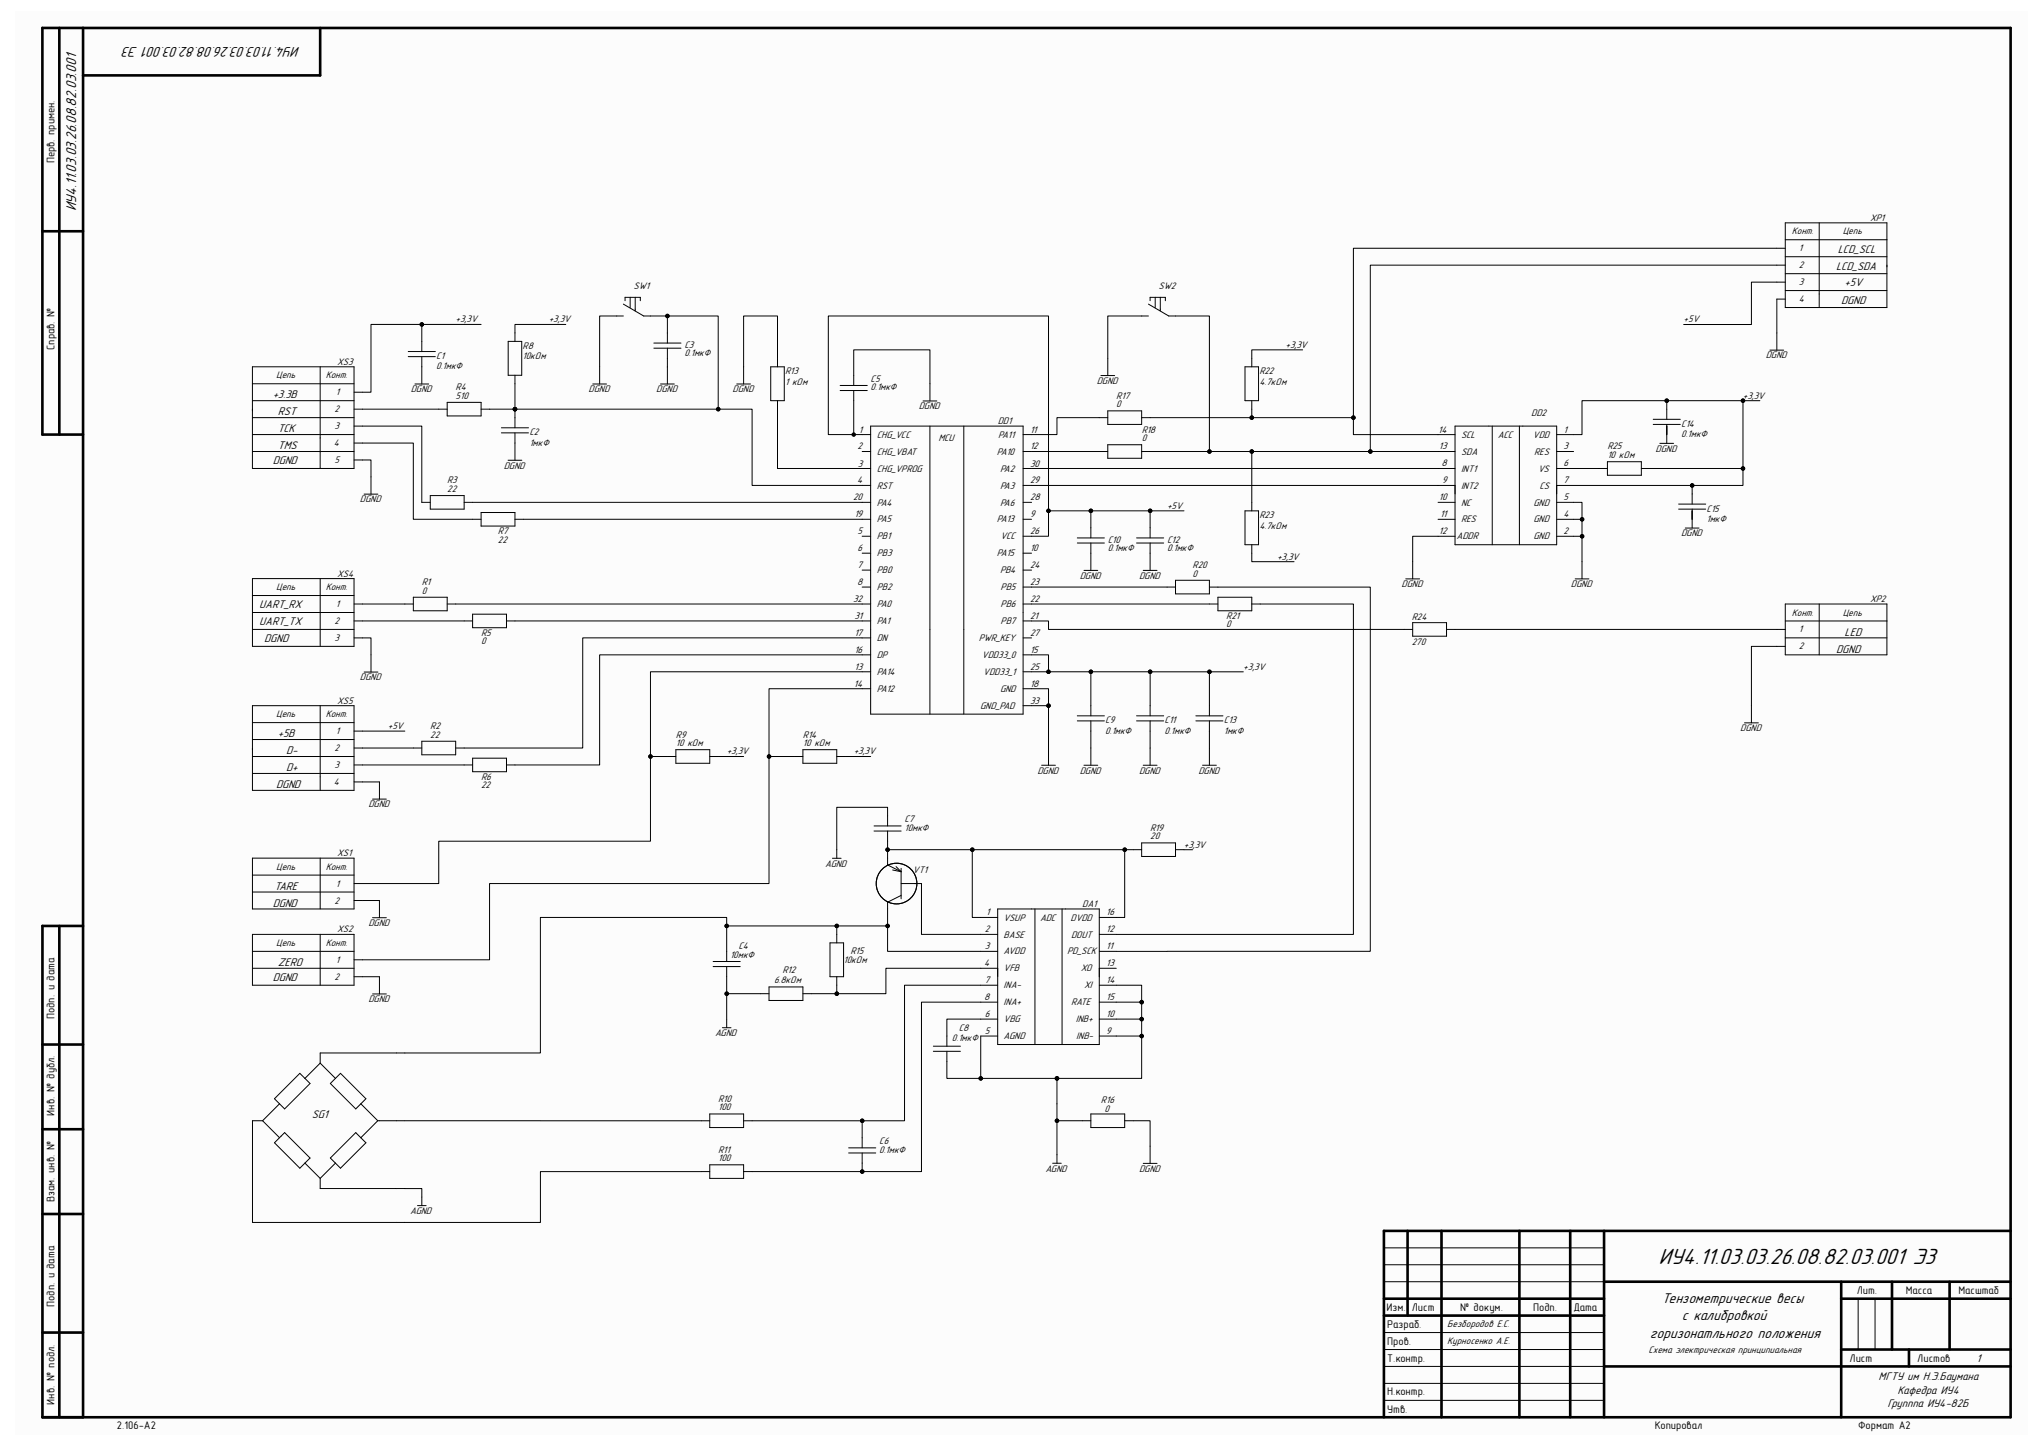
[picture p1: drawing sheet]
<svg xmlns="http://www.w3.org/2000/svg" width="594mm" height="420mm" viewBox="0 0 594 420" stroke-linecap="round" stroke-linejoin="round" font-family="sans-serif">
<path d="M4.4 3.2h585.1v413.7h-585.1z" fill-rule="evenodd" fill="#fcfcfc"/>
<g fill="none" stroke="#000" stroke-width=".76">
<path d="M17.3 8.1v118.2M24.2 8.1v403.8M93.1 8.1v13.8h-69M12.3 67.2h11.8M24.1 126.3h-11.8v-118.2h572.3v403.8h-572.3v-142.8h11.9M17.3 269.1v142.8M12.3 303.6h11.9M12.3 328.2h11.9M12.3 352.8h11.9M409.2 357.8v24.6M419.1 357.8v54.1M441.7 357.8v54.1"/>
<path d="M456.5 357.8v54.1M466.4 357.8v54.1M584.6 357.8h-182.2v54.1M402.4 377.5h64M466.4 372.5h118.2M535.3 377.5h49.3M535.3 372.5v39.4M550.1 372.5v19.7M566.8 372.5v19.7M12.3 387.3h11.9M402.4 382.4h64M466.4 397.2h118.2"/>
<path d="M535.3 392.2h49.3M555 392.2v5"/>
</g>
<g fill="none" stroke="#000" stroke-width=".29">
<path d="M519 72.2h-125.5v54.1h29.5M519 77.1h-120.6v54.1h24.6M519 69.7h29.6M519 64.8h29.6v24.6h-29.6zM519 74.6h29.6M519 79.5h29.6M528.9 64.8v24.6M122.6 94.3v7.9M139.9 94.3h-32v19.7h-5M147.7 99.2h4v9.9h-4zM164.5 94.3h-14.8v4.9M181.2 91.8h-6.9v19.8"/>
<path d="M181.2 88.4l5.9 3.4h6.9M181.7 87.4v-1h4.5v1M183.2 86.4v3M184.7 86.4v4M190.1 99.7h7.9M194 99.7v-7.9h14.8v27.1M333.9 91.8h-11.8v17.4M333.9 88.4l5.9 3.4h11.8v39.4M334.4 87.4v-1h4.4v1M335.9 86.4v3M337.3 86.4v4M519 82h-9.8v12.3h-19.7"/>
<path d="M519 86.9h-2.4v14.9M519 84.5h29.6M73.4 106.6h29.5v29.6h-29.5zM73.4 116.5h29.5M73.4 111.5h29.5M93.1 106.6v29.6M102.9 118.9h27.1M118.7 102.2h7.9M118.7 103.7h7.9M120.6 111.6h4M122.6 103.7v7.9M130 117h9.9v3.9h-9.9z"/>
<path d="M139.9 118.9h78.8v22.2h34.4M149.7 109.1v15.2M172.3 111.6h4M190.1 101.2h7.9M192 111.6h4M194 101.2v10.4M214.2 111.6h4M224.1 106.6h3.9v9.9h-3.9zM226 116.5v19.7h27.1M226 106.6v-14.8h-9.8v19.8M244.3 113.5h7.8M244.3 112h7.8"/>
<path d="M248.2 112v-10.3h22.2v14.8M248.2 113.5v12.8M268.4 116.5h4M320.1 109.2h4M322.1 119.4h9.8v4h-9.8zM362 106.6h3.9v9.9h-3.9zM363.9 116.5v4.9h-29.5M378.7 101.7h-14.8v4.9M484.6 116.5v5.4M506.8 116.5v24.6h-54.2M511.7 116.5h-51.7v9.8h-7.4M514.6 101.8h4"/>
<path d="M73.4 126.3h29.5M73.4 131.2h29.5M73.4 121.4h29.5M102.9 123.8h19.7v22.2h2.5M102.9 133.7h5v9.9M102.9 128.8h17.3v22.1h19.7M145.8 125.8h7.9M145.8 124.3h7.9M147.7 133.8h4M149.7 125.8v8M250.7 131.2h2.4M253.1 126.3h-12.3v-34.5h64v64.1h-7.3"/>
<path d="M253.1 123.8h44.4v83.8h-44.4zM270.4 123.8v83.8M280.2 123.8v83.8M297.5 131.2h24.6M297.5 136.2h125.5M322.1 121.4h-14.8v4.9h-9.8M322.1 129.3h9.8v3.9h-9.8zM331.9 131.2h2.5M331.9 121.4h2.5M334.4 131.2h29.5v17.3M363.9 131.2h34.5M363.9 121.4h29.6"/>
<path d="M423 123.8h29.6v34.5h-29.6zM433.9 123.8v34.5M441.7 123.8v34.5M452.6 131.2h4.9M452.6 136.2h14.7M467.3 134.2h9.9v3.9h-9.9zM477.2 136.2h29.6M480.7 123.4h7.8M480.7 121.9h7.8M482.6 128.9h4M484.6 123.4v5.5M105.9 143.6h4"/>
<path d="M125.1 144h9.8v4h-9.8zM134.9 146h118.2M139.9 149h9.8v3.9h-9.8zM149.7 150.9h103.4M250.7 155.9h2.4M297.5 141.1h125.5M297.5 150.9h2.4M297.5 146h2.4M304.8 148.5h39.4M313.2 157.8h7.9M313.2 156.3h7.9M317.2 148.5v7.8"/>
<path d="M317.2 157.8v8M330.4 157.8h7.9M330.4 156.3h7.9M334.4 148.5v7.8M334.4 157.8v8M362 148.5h3.9v9.8h-3.9zM363.9 158.3v5h12.3M418.1 146h4.9M418.1 150.9h4.9M423 155.9h-12.3v12.4M452.6 146h7.4v9.9h-7.4M452.6 150.9h7.4"/>
<path d="M460 155.9v12.4M488 148h7.9M488 146.5h7.9M490 153.5h4M492 141.1v5.4M492 148v5.5M73.4 168.2h29.5v19.7h-29.5zM73.4 173.1h29.5M73.4 178h29.5M93.1 168.2v19.7M102.9 175.6h17.3M120.2 173.6h9.8v3.9h-9.8z"/>
<path d="M130 175.6h123.1M137.4 178.5h9.9v3.9h-9.9zM250.7 165.7h2.4M250.7 160.8h2.4M250.7 170.6h2.4M297.5 175.6h56.6M297.5 170.6h44.3M297.5 165.7h2.4M297.5 160.8h2.4M315.2 165.8h4M332.4 165.8h4M341.8 168.7h9.8v3.9h-9.8z"/>
<path d="M351.6 170.6h46.8v105.9h-78.8M354.1 173.6h9.8v3.9h-9.8zM363.9 175.6h29.6v96h-69M408.7 168.3h4M458 168.3h4M519 175.6h29.6v14.7h-29.6zM528.9 175.6v14.7M73.4 182.9h29.5M102.9 185.4h5v9.9M102.9 180.5h34.5M105.9 195.3h4M147.3 180.5h105.8"/>
<path d="M253.1 185.4h-83.7v32h-36.9M253.1 190.3h-78.8v32h-27M253.1 195.3h-64v24.6h7.4M297.5 180.5h7.3v2.4h105.9M297.5 190.3h7.3v5M297.5 195.3h36.9M297.5 185.4h2.4M317.2 195.3v12.8M351.6 195.3h-17.2v9.8M361.5 195.3h-9.9v12.8M410.7 181h9.9v3.9h-9.9zM420.6 182.9h98.4"/>
<path d="M519 187.9h-9.8v22.2M519 185.4h29.6M519 180.5h29.6M73.4 205.1h29.5v24.6h-29.5zM73.4 219.9h29.5M73.4 210h29.5M73.4 214.9h29.5M93.1 205.1v24.6M102.9 217.4h19.7M102.9 212.5h14.8M122.6 215.4h9.9v4h-9.9zM189.1 219.9v24.6h-61.5v12.3h-24.7"/>
<path d="M196.5 217.9h9.9v3.9h-9.9zM206.4 219.9h9.8M223.6 219.9h9.8M233.4 217.9h9.9v3.9h-9.9zM243.3 219.9h9.8M253.1 200.2h-29.5v56.6h-81.3v22.2h-39.4M297.5 200.2h7.3v4.9h-7.3M304.8 205.1v17.3M313.2 209.5h7.9M313.2 208.1h7.9M317.2 209.5v12.9M330.4 209.5h7.9"/>
<path d="M330.4 208.1h7.9M334.4 205.1v3M334.4 209.5v12.9M347.7 209.5h7.9M347.7 208.1h7.9M351.6 209.5v12.9M507.2 210.1h4M73.4 224.8h29.5M102.9 227.3h7.4v5M102.9 222.3h34.5M108.3 232.3h4M137.4 220.4h9.9v3.9h-9.9z"/>
<path d="M302.8 222.4h4M315.2 222.4h4M332.4 222.4h4M349.6 222.4h4M73.4 249.4h29.5v14.8h-29.5zM73.4 254.3h29.5M73.4 259.3h29.5M93.1 249.4v14.8M242 249.5h2.5M254.1 240.1h7.9M254.1 241.5h7.9M258.1 240.1v-5.5h-14.8v14.9"/>
<path d="M258.1 247h68.9M258.1 241.5v9.9l3.9 2M259.5 252.9l2.5 .5M260.5 251.9l1.5 1.5M262 256.8h5.9v14.8h22.2M262 252.4v8.8M282.7 247v19.7h7.4M331.9 247h-4.9v19.7h-7.4M331.9 245h9.9v3.9h-9.9zM341.8 247h4.9M73.4 271.6h29.5v14.8h-29.5zM73.4 276.5h29.5"/>
<path d="M93.1 271.6v14.8M102.9 261.7h7.4v5M108.3 266.7h4M207.3 279.5h7.9M211.3 269.1v10.4M241.3 274h4v9.9h-4zM243.3 269.1v4.9M258.1 269.1v7.4h32M262 260.3l-3.9 1.9v6.9h-46.8v-2.4h-54.2v39.3h-64v3M290.1 264.2h29.5v39.4h-29.5zM300.9 264.2v39.4M308.8 264.2v39.4"/>
<path d="M319.6 271.6h4.9M73.4 281.4h29.5M102.9 283.9h7.4v5M108.3 288.9h4M207.3 280.9h7.9M210 298.7h2.5M211.3 280.9v7.9M223.6 288.8h-12.3v9.9M223.6 286.9h9.8v3.9h-9.8zM243.3 283.9v4.9M290.1 296.2h-14.8v7.9M290.1 291.3h-22.2v49.2h-17.2"/>
<path d="M290.1 286.4h-27.1v39.4h-46.8M290.1 281.4h-32.5v7.4h-24.2M319.6 286.4h12.3v27h-24.6M319.6 281.4h4.9M319.6 296.2h12.3M319.6 291.3h12.3M87.2 312l2.9 2.9-7.3 7.4-3-2.9zM93.1 309l-4.4 4.4M93.1 309l4.4 4.4M99 312l7.4 7.4-3 2.9-7.4-7.4zM271.4 305.6h7.8M271.4 304.1h7.8"/>
<path d="M275.3 305.6v7.8h32M290.1 301.1h-5v12.3M307.3 313.4v24.7M319.6 301.1h12.3M76.3 325.7l-2.9 .1v29.5h83.7v-14.8h49.3M76.3 325.7l5 5M81.3 320.8l-5 4.9M82.8 329.2l7.3 7.4-2.9 2.9-7.4-7.4zM88.7 338.1l4.4 4.4M97.5 338.1l-4.4 4.4M103.4 329.2l3 2.9-7.4 7.4-3-2.9zM104.9 320.8l4.9 4.9"/>
<path d="M109.8 325.7l96.6 .1M109.8 325.7l-4.9 5M206.4 323.8h9.8v3.9h-9.8zM206.4 338.6h9.8v3.9h-9.8zM246.7 335.1h7.9M246.7 333.6h7.9M250.7 335.1v5.4h-34.5M250.7 325.8v7.8M306 338.1h2.5M307.3 325.7h9.9M317.2 323.8h9.8v3.9h-9.8zM327 325.7h7.4v12.4"/>
<path d="M332.4 338.1h4M93.1 342.5v3h29.5v4.9M121.4 350.4h2.5M402.4 372.5h64M402.4 367.6h64M402.4 362.7h64M540.2 377.5v14.7M545.1 377.5v14.7M402.4 397.2h64M402.4 392.2h64M402.4 387.3h64M402.4 407h64"/>
<path d="M402.4 402.1h64"/>
<circle cx="122.6" cy="94.3" r=".5"/>
<circle cx="194" cy="91.8" r=".5"/>
<circle cx="149.7" cy="118.9" r=".5"/>
<circle cx="208.8" cy="118.9" r=".5"/>
<circle cx="484.6" cy="116.5" r=".5"/>
<circle cx="506.7" cy="116.5" r=".5"/>
<circle cx="248.2" cy="126.3" r=".5"/>
<circle cx="351.6" cy="131.2" r=".5"/>
<circle cx="363.9" cy="121.4" r=".5"/>
<circle cx="363.9" cy="131.2" r=".5"/>
<circle cx="393.5" cy="121.4" r=".5"/>
<circle cx="398.4" cy="131.2" r=".5"/>
<circle cx="506.7" cy="136.2" r=".5"/>
<circle cx="304.8" cy="148.5" r=".5"/>
<circle cx="317.2" cy="148.5" r=".5"/>
<circle cx="334.4" cy="148.5" r=".5"/>
<circle cx="460" cy="150.9" r=".5"/>
<circle cx="460" cy="155.9" r=".5"/>
<circle cx="492" cy="141.1" r=".5"/>
<circle cx="304.8" cy="195.3" r=".5"/>
<circle cx="317.2" cy="195.3" r=".5"/>
<circle cx="334.4" cy="195.3" r=".5"/>
<circle cx="351.6" cy="195.3" r=".5"/>
<circle cx="189.1" cy="219.9" r=".5"/>
<circle cx="223.6" cy="219.9" r=".5"/>
<circle cx="304.8" cy="205.1" r=".5"/>
<circle cx="258.1" cy="247" r=".5"/>
<circle cx="260.7" cy="256.8" r="5.9"/>
<circle cx="282.7" cy="247" r=".5"/>
<circle cx="327" cy="247" r=".5"/>
<circle cx="211.3" cy="269.1" r=".5"/>
<circle cx="243.3" cy="269.1" r=".5"/>
<circle cx="258.1" cy="269.1" r=".5"/>
<circle cx="211.3" cy="288.8" r=".5"/>
<circle cx="243.3" cy="288.8" r=".5"/>
<circle cx="331.9" cy="291.3" r=".5"/>
<circle cx="331.9" cy="296.2" r=".5"/>
<circle cx="285.1" cy="313.4" r=".5"/>
<circle cx="307.3" cy="313.4" r=".5"/>
<circle cx="331.9" cy="301.1" r=".5"/>
<circle cx="250.7" cy="325.8" r=".5"/>
<circle cx="307.3" cy="325.7" r=".5"/>
<circle cx="250.7" cy="340.5" r=".5"/>
</g>
<g fill="#000">
<circle cx="122.6" cy="94.3" r=".5"/>
<circle cx="194" cy="91.8" r=".5"/>
<circle cx="149.7" cy="118.9" r=".5"/>
<circle cx="208.8" cy="118.9" r=".5"/>
<circle cx="484.6" cy="116.5" r=".5"/>
<circle cx="506.7" cy="116.5" r=".5"/>
<circle cx="248.2" cy="126.3" r=".5"/>
<circle cx="351.6" cy="131.2" r=".5"/>
<circle cx="363.9" cy="121.4" r=".5"/>
<circle cx="363.9" cy="131.2" r=".5"/>
<circle cx="393.5" cy="121.4" r=".5"/>
<circle cx="398.4" cy="131.2" r=".5"/>
<circle cx="506.7" cy="136.2" r=".5"/>
<circle cx="304.8" cy="148.5" r=".5"/>
<circle cx="317.2" cy="148.5" r=".5"/>
<circle cx="334.4" cy="148.5" r=".5"/>
<circle cx="460" cy="150.9" r=".5"/>
<circle cx="460" cy="155.9" r=".5"/>
<circle cx="492" cy="141.1" r=".5"/>
<circle cx="304.8" cy="195.3" r=".5"/>
<circle cx="317.2" cy="195.3" r=".5"/>
<circle cx="334.4" cy="195.3" r=".5"/>
<circle cx="351.6" cy="195.3" r=".5"/>
<circle cx="189.1" cy="219.9" r=".5"/>
<circle cx="223.6" cy="219.9" r=".5"/>
<circle cx="304.8" cy="205.1" r=".5"/>
<circle cx="258.1" cy="247" r=".5"/>
<circle cx="282.7" cy="247" r=".5"/>
<circle cx="327" cy="247" r=".5"/>
<circle cx="211.3" cy="269.1" r=".5"/>
<circle cx="243.3" cy="269.1" r=".5"/>
<circle cx="258.1" cy="269.1" r=".5"/>
<circle cx="211.3" cy="288.8" r=".5"/>
<circle cx="243.3" cy="288.8" r=".5"/>
<circle cx="331.9" cy="291.3" r=".5"/>
<circle cx="331.9" cy="296.2" r=".5"/>
<circle cx="285.1" cy="313.4" r=".5"/>
<circle cx="307.3" cy="313.4" r=".5"/>
<circle cx="331.9" cy="301.1" r=".5"/>
<circle cx="250.7" cy="325.8" r=".5"/>
<circle cx="307.3" cy="325.7" r=".5"/>
<circle cx="250.7" cy="340.5" r=".5"/>
</g>
<text font-size="6.8" x="482.2" y="367.3">ИУ4.11.03.03.26.08.82.03.001 Э3</text>
<g font-size="4.3">
<text x="87.3" y="13.6" transform="rotate(-180 87.3 13.6)">ИУ4.11.03.03.26.08.82.03.001 Э3</text>
<text x="22.1" y="61.4" transform="rotate(-90 22.1 61.4)">ИУ4.11.03.03.26.08.82.03.001</text>
<text x="483.2" y="378.8">Тензометрические весы</text>
<text x="488.9" y="383.8">с калибровкой</text>
<text x="479.6" y="388.9">горизонатльного положения</text>
</g>
<g font-size="3.4">
<text x="534.3" y="73.4">LCD_SCL</text>
<text x="533.8" y="78.4">LCD_SDA</text>
<text x="536.3" y="83.3">+5V</text>
<text x="535.3" y="88.2">DGND</text>
<text x="79.3" y="115.8">+3.3В</text>
<text x="80.8" y="125.6">TCK</text>
<text x="80.8" y="120.7">RST</text>
<text x="80.8" y="130.6">TMS</text>
<text x="79.3" y="135">DGND</text>
<text x="75.4" y="176.8">UART_RX</text>
<text x="75.4" y="181.8">UART_TX</text>
<text x="536.3" y="184.7">LED</text>
<text x="76.8" y="186.7">DGND</text>
<text x="533.8" y="189.7">DGND</text>
<text x="80.8" y="214.2">+5В</text>
<text x="83.2" y="219.2">D-</text>
<text x="83.2" y="224.1">D+</text>
<text x="80.3" y="229">DGND</text>
<text x="79.3" y="263.5">DGND</text>
<text x="79.8" y="258.6">TARE</text>
<text x="80.8" y="280.8">ZERO</text>
<text x="79.3" y="285.2">DGND</text>
<text x="90.6" y="325.1">SG1</text>
<text x="574.7" y="395.8">1</text>
<text x="546.2" y="401.2">МГТУ им Н.Э.Баумана</text>
<text x="551.7" y="405.1">Кафедра ИУ4</text>
<text x="548.7" y="409.1">Групппа ИУ4-82Б</text>
</g>
<g font-size="3.2">
<text x="15.9" y="47.5" transform="rotate(-90 15.9 47.5)">Перв. примен.</text>
<text x="15.9" y="101.7" transform="rotate(-90 15.9 101.7)">Справ. №</text>
<text x="15.9" y="296.2" transform="rotate(-90 15.9 296.2)">Подп. и дата</text>
<text x="15.9" y="324.3" transform="rotate(-90 15.9 324.3)">Инв. № дубл.</text>
<text x="15.9" y="349.4" transform="rotate(-90 15.9 349.4)">Взам. инв. №</text>
<text x="539.8" y="376">Лит.</text>
<text x="554.1" y="376">Масса</text>
<text x="569.4" y="376">Масштаб</text>
<text x="15.9" y="379.9" transform="rotate(-90 15.9 379.9)">Подп. и дата</text>
<text x="403.1" y="381">Изм.</text>
<text x="410.5" y="381">Лист</text>
<text x="424.5" y="381">№ докум.</text>
<text x="445.7" y="381">Подп.</text>
<text x="457.5" y="381">Дата</text>
<text x="403.3" y="385.9">Разраб.</text>
<text x="403.3" y="390.8">Пров.</text>
<text x="403.3" y="395.8">Т.контр.</text>
<text x="537.8" y="395.8">Лист</text>
<text x="557.4" y="395.8">Листов</text>
<text x="403.3" y="405.6">Н.контр.</text>
<text x="15.9" y="408.3" transform="rotate(-90 15.9 408.3)">Инв. № подл.</text>
<text x="403.3" y="410.5">Утв.</text>
<text x="34" y="415.5">2.106-A2</text>
<text x="481.1" y="415.5">Копировал</text>
<text x="540.2" y="415.5">Формат А2</text>
</g>
<g font-size="2.9">
<text x="543.7" y="64.2">XP1</text>
<text x="521" y="68.1">Конт.</text>
<text x="535.8" y="68.1">Цепь</text>
<text x="523" y="73">1</text>
<text x="523" y="78">2</text>
<text x="184.2" y="83.9">SW1</text>
<text x="336.8" y="83.9">SW2</text>
<text x="523" y="82.9">3</text>
<text x="523" y="87.8">4</text>
<text x="132.5" y="93.7">+3,3V</text>
<text x="159.6" y="93.7">+3,3V</text>
<text x="489.5" y="93.7">+5V</text>
<text x="151.9" y="101.4">R8</text>
<text x="199" y="101.1">C3</text>
<text x="373.8" y="101.1">+3,3V</text>
<text x="98" y="106">XS3</text>
<text x="126.8" y="104.4">C1</text>
<text x="126.8" y="107.4">0.1мкФ</text>
<text x="151.9" y="104.4">10кОм</text>
<text x="199" y="103.5">0.1мкФ</text>
<text x="513.4" y="104.2">DGND</text>
<text x="80.3" y="110">Цепь</text>
<text x="94.7" y="110">Конт.</text>
<text x="132.5" y="113.4">R4</text>
<text x="228.3" y="108.8">R13</text>
<text x="228.3" y="111.8">1 кОм</text>
<text x="253.1" y="111">C5</text>
<text x="253.1" y="113.4">0.1мкФ</text>
<text x="318.9" y="111.5">DGND</text>
<text x="366.1" y="108.8">R22</text>
<text x="366.1" y="111.8">4.7кОм</text>
<text x="97.2" y="119.8">2</text>
<text x="97.6" y="114.9">1</text>
<text x="119.4" y="114">DGND</text>
<text x="132.5" y="115.9">510</text>
<text x="171.1" y="114">DGND</text>
<text x="190.8" y="114">DGND</text>
<text x="213" y="114">DGND</text>
<text x="267.1" y="119">DGND</text>
<text x="324.5" y="115.9">R17</text>
<text x="324.5" y="118.3">0</text>
<text x="506.7" y="115.9">+3,3V</text>
<text x="97.2" y="124.8">3</text>
<text x="249.7" y="125.7">1</text>
<text x="290.1" y="123.3">DD1</text>
<text x="299.5" y="125.7">11</text>
<text x="331.9" y="125.7">R18</text>
<text x="418.1" y="125.7">14</text>
<text x="445.2" y="120.8">DD2</text>
<text x="454.6" y="125.7">1</text>
<text x="488.8" y="124">C14</text>
<text x="97" y="129.7">4</text>
<text x="153.9" y="126.5">C2</text>
<text x="153.9" y="129.5">1мкФ</text>
<text x="249.3" y="130.6">2</text>
<text x="254.9" y="127.2">CHG_VCC</text>
<text x="272.8" y="128.2">MCU</text>
<text x="290.2" y="127.2">PA11</text>
<text x="299.5" y="130.6">12</text>
<text x="331.9" y="128.2">0</text>
<text x="418.3" y="130.6">13</text>
<text x="424.8" y="127.2">SCL</text>
<text x="435.5" y="127.2">ACC</text>
<text x="445.7" y="127.2">VDD</text>
<text x="454.6" y="130.6">3</text>
<text x="467.3" y="130.6">R25</text>
<text x="481.3" y="131.3">DGND</text>
<text x="488.8" y="127">0.1мкФ</text>
<text x="97.2" y="134.6">5</text>
<text x="146.5" y="136.2">DGND</text>
<text x="249.4" y="135.6">3</text>
<text x="254.9" y="132.2">CHG_VBAT</text>
<text x="254.9" y="137.1">CHG_VPROG</text>
<text x="289.8" y="132.2">PA10</text>
<text x="290.7" y="137.1">PA2</text>
<text x="299.5" y="135.6">30</text>
<text x="419.1" y="135.6">8</text>
<text x="424.8" y="137.1">INT1</text>
<text x="424.8" y="132.2">SDA</text>
<text x="446" y="132.2">RES</text>
<text x="447.2" y="137.1">VS</text>
<text x="454.6" y="135.6">6</text>
<text x="467.3" y="133.1">10 кОм</text>
<text x="130" y="140.5">R3</text>
<text x="130" y="143">22</text>
<text x="249.2" y="140.5">4</text>
<text x="254.9" y="142">RST</text>
<text x="290.7" y="142">PA3</text>
<text x="299.5" y="140.5">29</text>
<text x="419.3" y="140.5">9</text>
<text x="424.8" y="142">INT2</text>
<text x="447.5" y="142">CS</text>
<text x="454.6" y="140.5">7</text>
<text x="104.6" y="146">DGND</text>
<text x="248" y="145.4">20</text>
<text x="254.9" y="146.9">PA4</text>
<text x="290.7" y="146.9">PA6</text>
<text x="299.5" y="145.4">28</text>
<text x="339.3" y="147.9">+5V</text>
<text x="418.3" y="145.4">10</text>
<text x="424.8" y="146.9">NC</text>
<text x="445.9" y="146.9">GND</text>
<text x="454.6" y="145.4">5</text>
<text x="496.1" y="148.7">C15</text>
<text x="144.8" y="155.3">R7</text>
<text x="248.4" y="150.3">19</text>
<text x="249.3" y="155.3">5</text>
<text x="254.9" y="151.8">PA5</text>
<text x="289.8" y="151.8">PA13</text>
<text x="299.5" y="150.3">9</text>
<text x="299.5" y="155.3">26</text>
<text x="366.1" y="150.6">R23</text>
<text x="366.1" y="153.6">4.7кОм</text>
<text x="418.3" y="155.3">12</text>
<text x="418.7" y="150.3">11</text>
<text x="424.8" y="151.8">RES</text>
<text x="445.9" y="151.8">GND</text>
<text x="454.6" y="155.3">2</text>
<text x="454.6" y="150.3">4</text>
<text x="488.7" y="155.9">DGND</text>
<text x="496.1" y="151.7">1мкФ</text>
<text x="144.8" y="157.7">22</text>
<text x="249.3" y="160.2">6</text>
<text x="254.9" y="156.8">PB1</text>
<text x="254.9" y="161.7">PB3</text>
<text x="289.8" y="161.7">PA15</text>
<text x="290.9" y="156.8">VCC</text>
<text x="299.5" y="160.2">10</text>
<text x="322.1" y="157.7">C10</text>
<text x="322.1" y="160.2">0.1мкФ</text>
<text x="339.3" y="157.7">C12</text>
<text x="339.3" y="160.2">0.1мкФ</text>
<text x="423.5" y="156.8">ADDR</text>
<text x="445.9" y="156.8">GND</text>
<text x="98" y="167.6">XS4</text>
<text x="249.3" y="165.1">7</text>
<text x="254.9" y="166.6">PB0</text>
<text x="290.7" y="166.6">PB4</text>
<text x="299.5" y="165.1">24</text>
<text x="346.7" y="165.1">R20</text>
<text x="346.7" y="167.6">0</text>
<text x="371.3" y="162.6">+3,3V</text>
<text x="80.3" y="171.5">Цепь</text>
<text x="94.7" y="171.5">Конт.</text>
<text x="122.6" y="170.1">R1</text>
<text x="122.6" y="172.5">0</text>
<text x="249.2" y="170.1">8</text>
<text x="254.9" y="171.5">PB2</text>
<text x="290.9" y="171.5">PB5</text>
<text x="299.5" y="170.1">23</text>
<text x="313.9" y="168.2">DGND</text>
<text x="331.2" y="168.2">DGND</text>
<text x="407.5" y="170.6">DGND</text>
<text x="456.7" y="170.6">DGND</text>
<text x="97.6" y="176.4">1</text>
<text x="248" y="175">32</text>
<text x="248.4" y="179.9">31</text>
<text x="254.9" y="176.5">PA0</text>
<text x="290.9" y="176.5">PB6</text>
<text x="299.5" y="179.9">21</text>
<text x="299.5" y="175">22</text>
<text x="356.5" y="179.9">R21</text>
<text x="521" y="178.9">Конт.</text>
<text x="535.8" y="178.9">Цепь</text>
<text x="543.7" y="175">XP2</text>
<text x="97.2" y="181.4">2</text>
<text x="139.9" y="184.8">R5</text>
<text x="248.4" y="184.8">17</text>
<text x="254.9" y="181.4">PA1</text>
<text x="290.9" y="181.4">PB7</text>
<text x="299.5" y="184.8">27</text>
<text x="356.5" y="182.4">0</text>
<text x="410.5" y="180.1">R24</text>
<text x="523" y="183.8">1</text>
<text x="97.2" y="186.3">3</text>
<text x="139.9" y="187.3">0</text>
<text x="248.4" y="189.7">16</text>
<text x="254.9" y="191.3">DP</text>
<text x="254.9" y="186.3">DN</text>
<text x="284.6" y="186.3">PWR_KEY</text>
<text x="285.5" y="191.3">VDD33_0</text>
<text x="299.5" y="189.7">15</text>
<text x="410.5" y="187.6">270</text>
<text x="523" y="188.8">2</text>
<text x="104.6" y="197.7">DGND</text>
<text x="248.5" y="194.6">13</text>
<text x="254.9" y="196.2">PA14</text>
<text x="285.9" y="196.2">VDD33_1</text>
<text x="299.5" y="194.6">25</text>
<text x="361.5" y="194.6">+3,3V</text>
<text x="248.2" y="199.6">14</text>
<text x="254.9" y="201.1">PA12</text>
<text x="290.7" y="201.1">GND</text>
<text x="299.5" y="199.6">18</text>
<text x="80.3" y="208.4">Цепь</text>
<text x="94.7" y="208.4">Конт.</text>
<text x="98" y="204.5">XS5</text>
<text x="284.9" y="206">GND_PAD</text>
<text x="299.5" y="204.5">33</text>
<text x="97.6" y="213.4">1</text>
<text x="112.8" y="211.9">+5V</text>
<text x="125.1" y="211.9">R2</text>
<text x="125.1" y="214.4">22</text>
<text x="196.5" y="214.4">R9</text>
<text x="233.4" y="214.4">R14</text>
<text x="321.4" y="210.2">C9</text>
<text x="321.4" y="213.2">0.1мкФ</text>
<text x="338.6" y="210.2">C11</text>
<text x="338.6" y="213.2">0.1мкФ</text>
<text x="355.8" y="210.2">C13</text>
<text x="355.8" y="213.2">1мкФ</text>
<text x="506" y="212.5">DGND</text>
<text x="97.2" y="218.3">2</text>
<text x="196.5" y="216.8">10 кОм</text>
<text x="211.3" y="219.3">+3,3V</text>
<text x="233.4" y="216.8">10 кОм</text>
<text x="248.2" y="219.3">+3,3V</text>
<text x="97.2" y="223.2">3</text>
<text x="139.9" y="226.7">R6</text>
<text x="301.6" y="224.8">DGND</text>
<text x="313.9" y="224.8">DGND</text>
<text x="331.2" y="224.8">DGND</text>
<text x="348.4" y="224.8">DGND</text>
<text x="97" y="228.1">4</text>
<text x="139.9" y="229.2">22</text>
<text x="107.1" y="234.7">DGND</text>
<text x="263" y="239">C7</text>
<text x="263" y="241.4">10мкФ</text>
<text x="334.4" y="241.4">R19</text>
<text x="334.4" y="243.9">20</text>
<text x="98" y="248.8">XS1</text>
<text x="239.9" y="251.9">AGND</text>
<text x="344.2" y="246.4">+3,3V</text>
<text x="80.3" y="252.8">Цепь</text>
<text x="94.7" y="252.8">Конт.</text>
<text x="97.6" y="257.7">1</text>
<text x="265.4" y="253.7">VT1</text>
<text x="97.2" y="262.6">2</text>
<text x="314.7" y="263.6">DA1</text>
<text x="107.1" y="269.2">DGND</text>
<text x="286.7" y="266.1">1</text>
<text x="291.8" y="267.6">VSUP</text>
<text x="302.4" y="267.5">ADC</text>
<text x="311.2" y="267.6">DVDD</text>
<text x="321.6" y="266.1">16</text>
<text x="80.3" y="274.9">Цепь</text>
<text x="94.7" y="274.9">Конт.</text>
<text x="98" y="271">XS2</text>
<text x="214.7" y="275.9">C4</text>
<text x="286.3" y="271">2</text>
<text x="286.3" y="275.9">3</text>
<text x="291.8" y="272.5">BASE</text>
<text x="311.4" y="272.5">DOUT</text>
<text x="321.6" y="275.9">11</text>
<text x="321.6" y="271">12</text>
<text x="97.6" y="279.9">1</text>
<text x="212.3" y="278.4">10мкФ</text>
<text x="245.2" y="279.9">10кОм</text>
<text x="247.2" y="277.4">R15</text>
<text x="286.1" y="280.8">4</text>
<text x="291.8" y="277.4">AVDD</text>
<text x="310.2" y="277.4">PD_SCK</text>
<text x="321.6" y="280.8">13</text>
<text x="97.2" y="284.8">2</text>
<text x="225" y="285.8">6.8кОм</text>
<text x="227.5" y="282.8">R12</text>
<text x="286.3" y="285.8">7</text>
<text x="291.8" y="282.4">VFB</text>
<text x="291.8" y="287.3">INA-</text>
<text x="314.2" y="282.4">XO</text>
<text x="315.2" y="287.3">XI</text>
<text x="321.6" y="285.8">14</text>
<text x="107.1" y="291.3">DGND</text>
<text x="286.1" y="290.7">8</text>
<text x="291.8" y="292.2">INA+</text>
<text x="311.4" y="292.2">RATE</text>
<text x="321.6" y="290.7">15</text>
<text x="278.7" y="299.6">C8</text>
<text x="286.3" y="295.6">6</text>
<text x="291.8" y="297.1">VBG</text>
<text x="312.8" y="297.1">INB+</text>
<text x="321.6" y="295.6">10</text>
<text x="207.9" y="301.1">AGND</text>
<text x="276.8" y="302.5">0.1мкФ</text>
<text x="286.3" y="300.5">5</text>
<text x="291.8" y="302">AGND</text>
<text x="312.9" y="302">INB-</text>
<text x="321.6" y="300.5">9</text>
<text x="208.8" y="320.3">R10</text>
<text x="208.8" y="322.7">100</text>
<text x="320.1" y="320.7">R16</text>
<text x="321.1" y="323.2">0</text>
<text x="208.8" y="335">R11</text>
<text x="255.6" y="332.5">C6</text>
<text x="255.6" y="335">0.1мкФ</text>
<text x="208.8" y="337.5">100</text>
<text x="304" y="340.5">AGND</text>
<text x="331.2" y="340.6">DGND</text>
<text x="119.3" y="352.8">AGND</text>
<text x="420.8" y="385.7">Безбородов Е.С.</text>
<text x="420.8" y="390.7">Курносенко А.Е.</text>
<text x="479.3" y="393.1">Схема электрическая принципиальная</text>
</g>
</svg>
